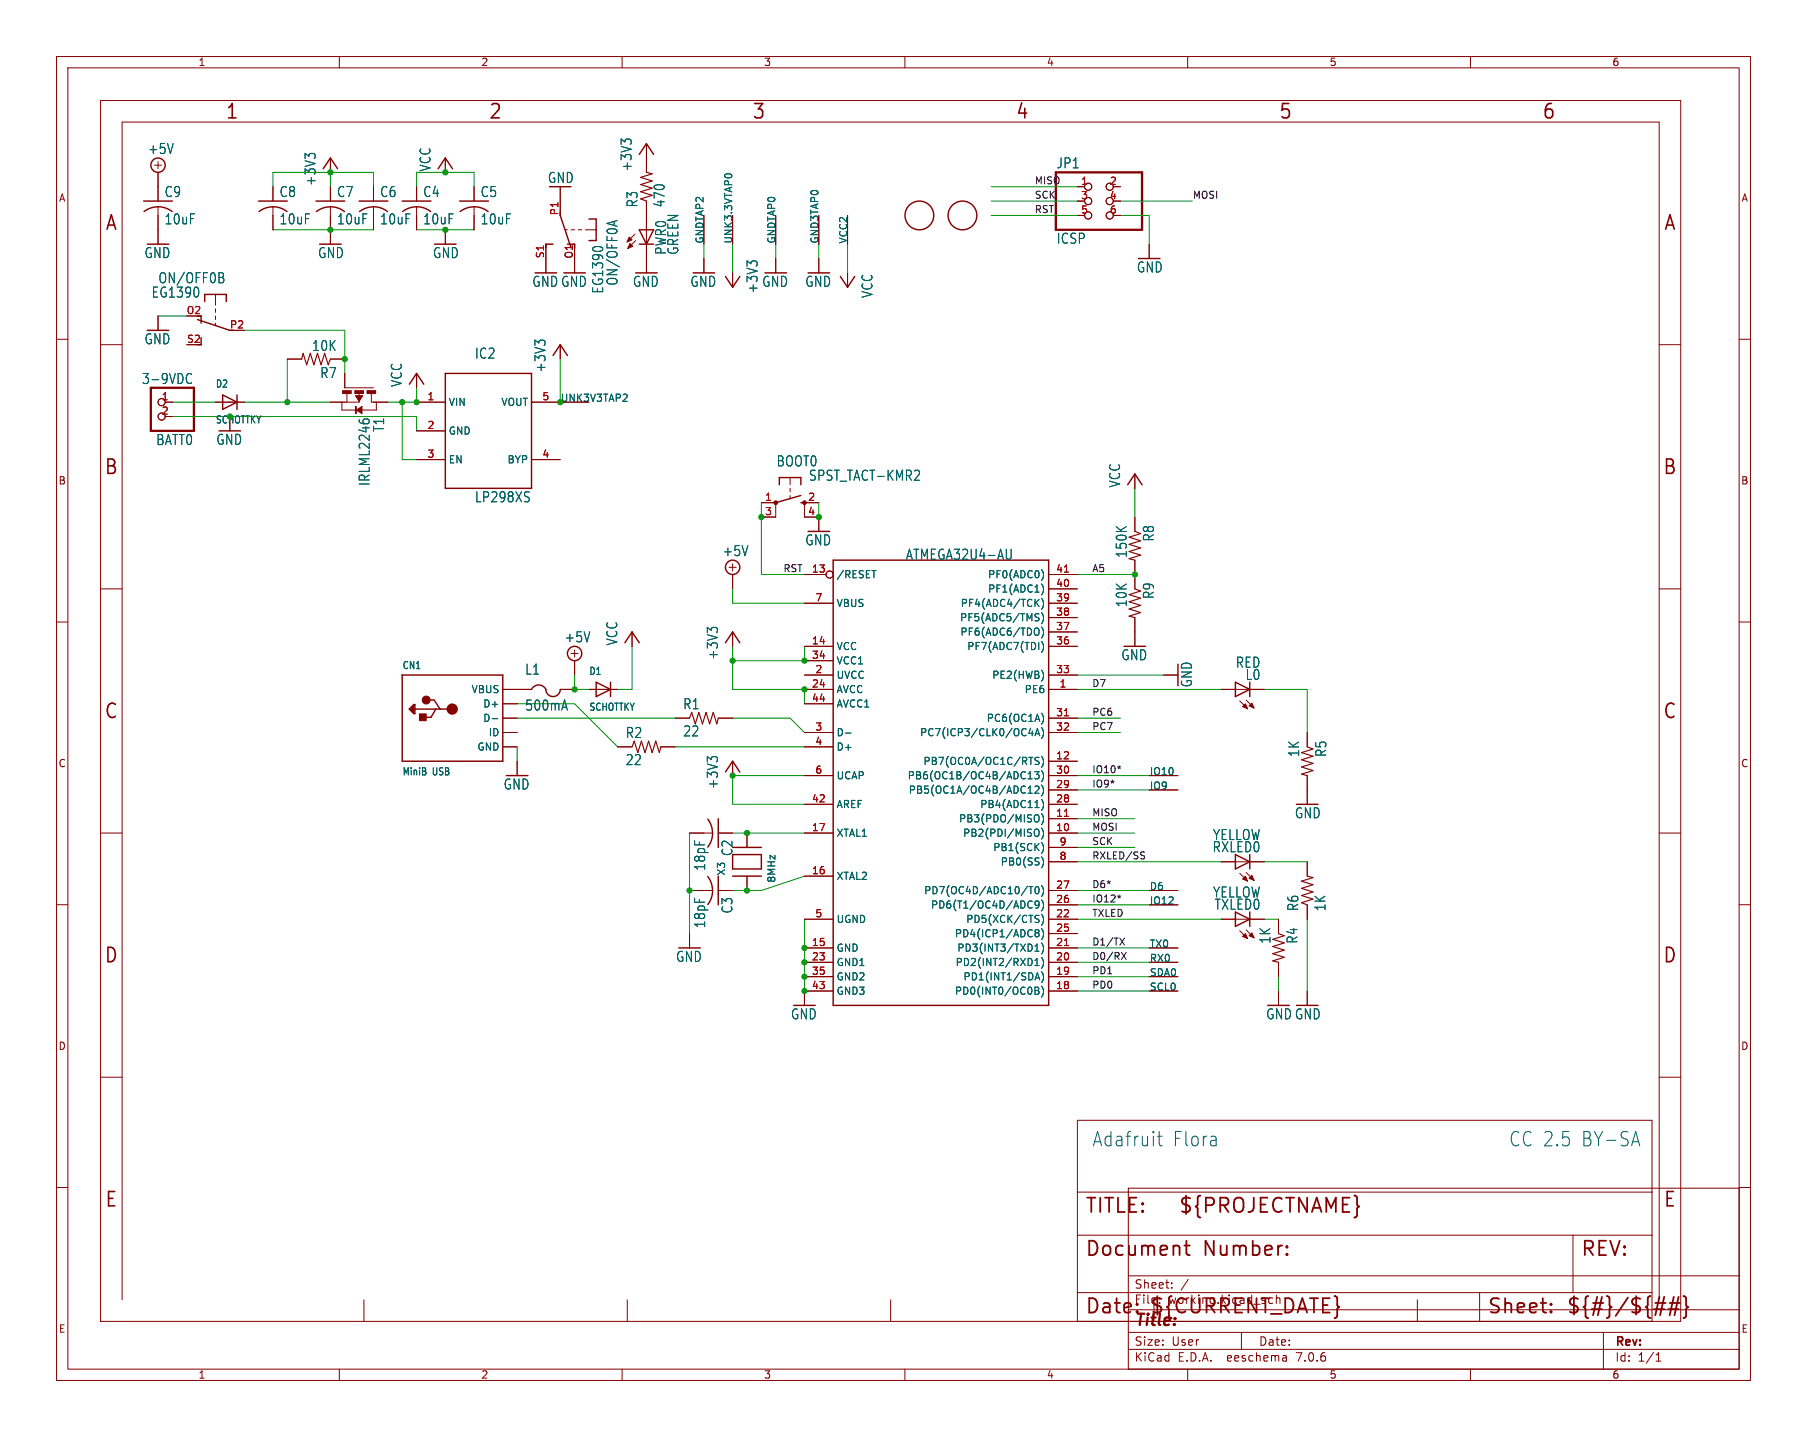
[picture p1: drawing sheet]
<svg xmlns="http://www.w3.org/2000/svg" width="320mm" height="254mm" viewBox="0 0 320 254" stroke-linecap="round" stroke-linejoin="round" font-family="sans-serif">
<g fill="none" stroke="#840000" stroke-width=".18">
<path d="M10 10h299.5v234.1h-299.5zM12 12h295.5v230.1h-295.5zM17.8 17.8h279.4v215.9h-279.4zM60 10v2M110 10v2M160 10v2M210 10v2M260 10v2M27.3 29.2h1.3M27.9 28.6v1.2M27.9 30.5v5.1M27.9 36.6v6.6"/>
<path d="M48.3 33v2.6M48.3 36.6v4M58.4 27.9v2.6M58.4 33v2.6M58.4 36.6v6.6M66 33v2.6M66 36.6v4M73.7 33v2.6M73.7 36.6v4M78.7 27.9v2.6M83.8 33v2.6M83.8 36.6v4"/>
<path d="M99.1 33v5.1M114.3 25.4v5.1M114.3 35.6v12.7M124.5 38.1v5.1M129.5 38.1v5.1M137.2 38.1v5.1M144.8 38.1v5.1M149.9 38.1v5.1M190.5 33h1.3M190.5 35.6h1.3M190.5 38.1h1.3M196.8 33h1.3"/>
<path d="M196.8 35.6h1.3M196.8 38.1h1.3M10 60h2M27.9 55.9v2.5M38.1 52.1v1.9M38.1 54.6v.6M38.1 55.9v.6M38.1 57.1v.4M78.7 40.6v2.6M96.5 43.2v5.1M99.9 40.6h.4M101 40.6h.6"/>
<path d="M101.6 43.2v5.1M102.2 40.6h.7M103.5 40.6h1.9M112.3 41.4l-1.4 1.4M112.4 42.5l-1.4 1.4M124.5 45.7v2.6M129.5 48.3v2.5M137.2 45.7v2.6M144.8 45.7v2.6M149.9 48.3v2.5M203.2 43.2v2.5M307.5 60h2"/>
<path d="M17.8 61h3.8M29.2 71.1h1.3M29.2 73.7h1.3M38.1 71.1h5.1M40.6 73.7v2.5M50.8 63.5h2.5M58.4 63.5h2.6M60.5 71.1v1.4h2.5M61 66v2.6h5M61.3 69.6v1.5M63.5 69.5v1.6h-5.1M65.7 69.6v1.5h2.9"/>
<path d="M66.5 71.1v1.4h-2.6M73.7 66v2.6M73.7 71.1h5M73.7 76.2h5M94 71.1h10.1M99.1 61v2.5M293.4 61h3.8M73.7 81.3h5M94 81.3h5.1M129.5 99.7v1.3M134.6 88.9h2.6v2.5h-2.6M139.7 84.5v1.2"/>
<path d="M139.7 86.4v.6M139.7 87.6v.7M144.8 88.9h-2.6v2.5h2.6v2.6M200.7 83.8v2.6M200.7 91.4v2.6M200.7 99.1v5M10 110h2M17.8 104.1h3.8M101 115.6h1.2M101.6 114.9v1.3M101.6 116.8v2.6M111.8 111.8v2.5"/>
<path d="M128.9 100.3h1.3M129.5 101.6v2.5M129.5 111.8v2.5M142.2 119.4h5.1M142.2 101.6h3.8M142.2 114.3h5.1M142.2 116.8h5.1M142.2 106.7h5.1M185.4 119.4h5.1M185.4 104.1h5.1M185.4 101.6h5.1M185.4 114.3h5.1"/>
<path d="M185.4 111.8h5.1M185.4 109.2h5.1M185.4 106.7h5.1M200.7 109.2v5.1M205.7 119.4h2.6M293.4 104.1h3.8M307.5 110h2M88.9 121.9h5.1M88.9 129.5h2.5M88.9 127h2.5M88.9 132.1h2.5M88.9 124.5h2.5"/>
<path d="M91.4 134.6v2.6M99.1 121.9h2.5M104.1 121.9h5.1M109.2 132.1h2.6M116.8 132.1h2.6M119.4 127h2.5M127 127h2.5M129.5 134.6v2.6M142.2 121.9h5.1M142.2 129.5h5.1M142.2 137.2h5.1M142.2 132.1h5.1"/>
<path d="M142.2 124.5h5.1M185.4 121.9h5.1M185.4 134.6h5.1M185.4 139.7h5.1M185.4 129.5h5.1M185.4 137.2h5.1M185.4 127h5.1M203.2 139.7h5.1M203.2 137.2h5.1M215.9 121.9h7.6M219.2 124l1.4 1.3M220.3 123.8l1.4 1.4"/>
<path d="M231.1 129.5v2.6M231.1 137.2v5M10 160h2M17.8 147.3h3.8M121.9 147.3h4.1M121.9 157.5h4.1M127 147.3h2.5M127 157.5h2.5M132.1 147.3v2.6M132.1 154.9v2.6M142.2 147.3h5.1M142.2 154.9h5.1"/>
<path d="M142.2 142.2h5.1M185.4 147.3h5.1M185.4 144.8h5.1M185.4 157.5h5.1M185.4 142.2h5.1M185.4 152.4h5.1M185.4 149.9h5.1M203.2 157.5h5.1M215.9 152.4h7.6M219.2 154.4l1.4 1.4M220.3 154.3l1.4 1.4M231.1 152.4v2.5"/>
<path d="M293.4 147.3h3.8M307.5 160h2M121.9 165.1v2.5M142.2 167.6h5.1M142.2 170.2h5.1M142.2 172.7h5.1M142.2 162.6h5.1M147.3 175.3h-5.1v2.5M185.4 160h5.1M185.4 167.6h5.1M185.4 170.2h5.1M185.4 175.3h5.1"/>
<path d="M185.4 172.7h5.1M185.4 162.6h5.1M185.4 165.1h5.1M203.2 160h5.1M203.2 167.6h5.1M203.2 170.2h5.1M203.2 175.3h5.1M203.2 172.7h5.1M215.9 162.6h7.6M219.2 164.6l1.4 1.4M220.3 164.5l1.4 1.4M226.1 162.6v2.5"/>
<path d="M226.1 170.2v2.5M226.1 175.3v2.5M231.1 160v2.6M231.1 175.3v2.5M17.8 190.5h3.8M190.5 198.1h101.6v35.6h-101.6zM293.4 190.5h3.8M10 210h2M190.5 210.8h101.6M190.5 218.4h101.6M199.5 210.1h108v32h-108zM278.1 218.4v10.2"/>
<path d="M307.5 210h2M21.6 229.9v-208.3h271.8v208.3M64.3 229.9v3.8M110.9 229.9v3.8M157.5 229.9v3.8M190.5 228.6h101.6M199.5 238.6h108M199.5 235.6h108M199.5 231.6h108M199.5 225.6h108M207.2 227.7v.1M207.2 226.9v.1"/>
<path d="M210.1 226.2l-1.3 2M219.5 235.6v3M227.4 239.8l.1 .9M250.6 229.9v3.8M261.6 228.6v5.1M283.5 235.6v6.5M292.8 239.6l.5-.4v1.5M60 242.1v2M110 242.1v2M160 242.1v2M210 242.1v2M227.5 240.6l-.2 .1"/>
<path d="M227.5 240.1h-.2M260 242.1v2M292.8 240.7h.9"/>
<circle cx="192.4" cy="38.1" r=".63"/>
<circle cx="192.4" cy="33" r=".63"/>
<circle cx="192.4" cy="35.6" r=".63"/>
<circle cx="196.2" cy="33" r=".63"/>
<circle cx="196.2" cy="38.1" r=".63"/>
<circle cx="196.2" cy="35.6" r=".63"/>
<circle cx="28.6" cy="73.7" r=".63"/>
<circle cx="28.6" cy="71.1" r=".63"/>
<circle cx="146.7" cy="101.6" r=".63"/>
</g>
<g fill="none" stroke="#840000" stroke-width=".25">
<path d="M25.4 35.6h5.1M25.5 37.4a4.1 4.1 0 0 1 4.9 0M45.7 35.6h5.1M45.8 37.4a4.1 4.1 0 0 1 4.9 0M55.9 35.6h5.1M56 37.4a4.1 4.1 0 0 1 4.9 0M57.1 29.8l1.3-1.9 1.3 1.9M63.5 35.6h5.1M63.6 37.4a4.1 4.1 0 0 1 4.9 0M71.1 35.6h5.1M71.2 37.4a4.1 4.1 0 0 1 4.9 0M77.5 29.8l1.2-1.9 1.3 1.9"/>
<path d="M81.3 35.6h5.1M81.4 37.4a4.1 4.1 0 0 1 4.9 0M99.1 38.1l1.9 5.7M104.1 38.7h1.3v3.8h-1.3M113 27.3l1.3-1.9 1.3 1.9M34.9 56.5l5.7 1.9M35.6 55.9v1.2M36.2 53.3v-1.2h3.8v1.2M97.8 43.2h-1.3v.6M100.3 43.2h1.3v.6M113 43.2h2.6M113 40.6h2.6l-1.3 2.6z"/>
<path d="M128.3 48.9l1.2 1.9 1.3-1.9M148.6 48.9l1.3 1.9 1.2-1.9M39.4 69.8l2.5 1.3-2.5 1.3zM41.9 69.8v2.6M72.4 67.9l1.3-1.9 1.2 1.9M78.7 66h15.3v20.4h-15.3zM97.8 62.9l1.3-1.9 1.2 1.9M137.8 85.7v-1.2h3.8v1.2M141.6 87.6l-4.4 1.3M141.6 88.9h.6M147.3 99.1h38.1v78.7h-38.1zM199.4 85.7l1.3-1.9 1.2 1.9"/>
<path d="M71.1 119.4h17.8v15.2h-17.8v-15.2M110.5 113.7l1.3-1.9 1.2 1.9M128.3 113.7l1.2-1.9 1.3 1.9M72.6 125.4l.4-.4v.8l-.2-.2v-.2M73.2 124.6h.2v1.6h-.2l-.8-.8zM73.2 124.6v1.4M73.4 125.4h6.6M75.8 123.8h1l1 1.6M77.1 125.4l-.9 1.4h-1.2M94 121.9a1.43 1.43 0 0 1 1.6-.7 1.43 1.43 0 0 1 1.1 1.3 1.27 1.27 0 0 0 1.4 .6 1.27 1.27 0 0 0 1-1.2M105.4 120.6l2.5 1.3-2.5 1.3zM107.9 120.6v2.6"/>
<path d="M128.3 136.5l1.2-1.9 1.3 1.9M218.4 120.6l2.6 1.3-2.6 1.3zM221 120.6v2.6M125.1 144.9a4.1 4.1 0 0 1 0 4.9M125.1 155a4.1 4.1 0 0 1 0 5M127 144.8v5.1M127 154.9v5.1M129.5 154.9h5.1M129.5 151.1h5.1v2.6h-5.1zM129.5 149.9h5.1M218.4 151.1l2.6 1.3-2.6 1.3zM221 151.1v2.6"/>
<path d="M218.4 161.3l2.6 1.3-2.6 1.2zM221 161.3v2.5"/>
<circle cx="27.9" cy="29.2" r="1.27"/>
<circle cx="162.6" cy="38.1" r="2.54"/>
<circle cx="170.2" cy="38.1" r="2.54"/>
<circle cx="101.6" cy="115.6" r="1.27"/>
<circle cx="129.5" cy="100.3" r="1.27"/>
</g>
<g fill="#840000" stroke="#840000" stroke-width=".18">
<path d="M219.7 125l.5-.5 .4 .8z"/>
<path d="M220.9 124.8l.5-.5 .3 .9z"/>
<path d="M74.2 126.3h1.2v1.2h-1.2z"/>
<path d="M60.6 69.1h1.5v.5h-1.5z"/>
<path d="M62.7 69.1h1.6v.5h-1.6z"/>
<path d="M64.9 69.1h1.5v.5h-1.5z"/>
<path d="M62.9 70h1.2l-.6 1z"/>
<path d="M63 72.5l1-.6v1.3z"/>
<path d="M62.9 71.9h.1v1.3h-.1z"/>
<path d="M219.7 155.4l.5-.5 .4 .9z"/>
<path d="M220.9 155.3l.5-.5 .3 .9z"/>
<path d="M111.3 41.9l.5 .5-.9 .4z"/>
<path d="M111.4 43.1l.5 .5-.9 .3z"/>
<path d="M219.7 165.6l.5-.5 .4 .9z"/>
<path d="M220.9 165.5l.5-.5 .3 .9z"/>
<circle cx="75.4" cy="123.8" r=".7"/>
<circle cx="137.2" cy="88.9" r=".33"/>
<circle cx="142.2" cy="88.9" r=".33"/>
</g>
<g fill="none" stroke="#840000" stroke-width=".32">
<path d="M209.8 219.4v2.2l.1 .2 .5 .2M201.1 231.9l.1 .1-.1 .1M209.4 220.3h1M227.6 221.7l.1 .1-.1 .2M227.6 221.7l-.2 .1 .2 .2M227.6 220.4v.2M227.6 221.7v.3M227.6 220.4l.1 .1-.1 .1M227.6 220.4l-.2 .1 .2 .1M274.2 231.9l.2 .1-.2 .1M274.2 231.9l-.1 .1 .1 .1M274.2 230.5v.3"/>
<path d="M274.2 231.9v.2M274.2 230.5l.2 .2-.2 .1M274.2 230.5l-.1 .2 .1 .1M292.4 231.5h1.9M292.7 230.4h1.8M294.3 229.3l-.8 3.3M295 231.5h1.8M295.2 230.4h1.8M296 229.3l-.8 3.3M296.8 229.3l-.7 3.3M297.6 229.2l.4 .1 .1 .3v1.2l.4 .4-.4 .3v1.2l-.1 .3-.4 .1"/>
</g>
<path d="M114.3 30.5l1 .2-2 .7 2 .6-2 .6 2 .7-2 .6 2 .6-2 .7 1 .4M53.3 63.5l.3-1 .6 2 .7-2 .6 2 .6-2 .7 2 .6-2 .6 2 .4-1M200.7 94l1 .4-2.1 .6 2.1 .6-2.1 .7 2.1 .6-2.1 .6 2.1 .7-2.1 .6 1.1 .3M200.7 104.1l1 .4-2.1 .7 2.1 .6-2.1 .6 2.1 .7-2.1 .6 2.1 .6-2.1 .7 1.1 .2M111.8 132.1l.3-1 .7 2 .6-2 .6 2 .7-2 .6 2 .7-2 .6 2 .2-1M121.9 127l.4-1 .6 2 .7-2 .6 2 .6-2 .7 2 .6-2 .6 2 .3-1M231.1 132.1l1.1 .4-2.1 .6 2.1 .6-2.1 .7 2.1 .6-2.1 .6 2.1 .7-2.1 .6 1 .3M231.1 154.9l1.1 .3-2.1 .6 2.1 .7-2.1 .6 2.1 .6-2.1 .7 2.1 .6-2.1 .6 1 .4M226.1 165.1l1 .4-2.1 .6 2.1 .7-2.1 .6 2.1 .6-2.1 .7 2.1 .6-2.1 .6 1.1 .3" fill="none" stroke="#840000" stroke-width=".2"/>
<g fill="none" stroke="#006464" stroke-width=".18">
<path d="M54.6 27.6l-.7-.5v1M54.8 27.2h.8M108.6 39.2v.7M109.1 39l-1.8 .5M110.5 25.1l-.7-.5v.9M110.7 24.7h.7M128.2 30.9l.4-.2 .7 .2M39.2 48.2l.3 .4-.1 .3-.2 .2a.49 .49 0 0 1 .4 .4 .49 .49 0 0 1-.3 .5h-.6M132.8 46.6l-.7-.5v1M132.9 46.2h.8M33.2 66.1l.4-.1 .3 .2M33.9 67.7l-.3 .1-.4-.1"/>
<path d="M63.5 74.2v.3M64.2 74.4l.3-.3h.4l.4 .3M95.3 60.7l-.7-.5v.9M95.4 60.2h.8M93.4 87h.2M93.5 88.1v.5M162.3 83.2l.3 .3-.1 .4-.9 1h1M178.8 97.1v1.5l-.2 .2-.4 .1M125.7 111.5l-.6-.5v.9M125.9 111h.8M154.2 100.9h.7M183.2 106.5l.5 .8"/>
<path d="M183.2 108.5l.5 .1M183.5 109.2l.2 .2-.2 .4M183.5 111.1a.9 .9 0 0 1 0 1.2M183.7 106l-.7 .7M184.1 108.3a1.46 1.46 0 0 1 0 2M184.1 110.9a1.46 1.46 0 0 1 0 1.9M184.1 113.4a1.46 1.46 0 0 1 0 2M184.2 100.8a1.49 1.49 0 0 1 0 1.8M184.2 103.3a1.49 1.49 0 0 1 0 1.8M184.2 105.9a1.47 1.47 0 0 1-.1 1.8M184.4 119.1v.8M87 127.1h1"/>
<path d="M99.8 123.8l.5 1.8M125.7 134.3l-.6-.5v.9M125.9 133.9h.8M149.5 129.6h1M181.8 136.8l.4-.3v1.2M181.8 137.7h.7M181.9 133.9h.7M181.9 139.3l.3-.3v1.3M182.2 128.8l-.3 .9h.8M182.5 129.3v.8M182.9 136.5h.8l-.4 .5 .4 .1v.5l-.2 .1-.6-.1M183 130.1l.4-1.3 .4 1.3"/>
<path d="M183 139.1l.5-.1 .2 .4-.8 .9h.8M183.1 129.8h.6M183.7 134l-.5-.1-.1 .2v.3l.5 .3 .1 .3-.2 .2-.5-.1M184.1 133.7a1.46 1.46 0 0 1 0 2M184.1 136.3a1.46 1.46 0 0 1 0 1.9M184.1 138.8a1.46 1.46 0 0 1 0 2M184.2 126.2a1.49 1.49 0 0 1 0 1.8M184.2 128.7a1.47 1.47 0 0 1-.1 1.9M181.8 140.3h.7M181.9 156.8h.7M182.3 159.3l.2 .2M182.3 156.8v1.3"/>
<path d="M183.1 146.7l.1-.1a.43 .43 0 0 1 .5 .5v.4a.42 .42 0 0 1-.2 .4 .42 .42 0 0 1-.4-.1M183.1 156.9l.2-.1a.68 .68 0 0 1 .4 .6 .68 .68 0 0 1-.4 .7l-.2-.2-.1-.3zM183.2 144.1a.43 .43 0 0 1 .5 .4v.4a.43 .43 0 0 1-.5 .5M183.7 159.9l-.2 .2h-.4l-.1-.2 .1-.5 .4-.1 .2 .2a.84 .84 0 0 1-.3 1.1h-.3M184.1 146.4a1.46 1.46 0 0 1 0 2M184.1 141.4a1.46 1.46 0 0 1 0 1.9M184.1 143.9a1.46 1.46 0 0 1 0 1.9M184.1 149a1.46 1.46 0 0 1 0 1.9M184.1 156.6a1.46 1.46 0 0 1 0 1.9M184.1 159.1a1.46 1.46 0 0 1 0 2M184.2 151.6a1.49 1.49 0 0 1 0 1.8M182.5 160.5l-.2 .1"/>
<path d="M183 174.6l.6 .1 .1 .2-.3 .3M183 175.2h.4M183 173.3l.4-1.3 .4 1.3M183 164.7l.2-.3 .4 .1 .1 .2-.2 .3M183 170.8h.7M183 169.9l.4-.4v1.3M183 168.2h.7M183 164.7l.2 .3M183.1 172.9h.6M183.1 167.3l.3-.4v1.3M183.2 161.9h.5M183.2 165h.3"/>
<path d="M183.2 165l-.2 .2M183.4 175.2l.3 .2v.3l-.7 .1M183.5 162.5l.2 .3-.2 .3M183.5 165l.2 .2v.4l-.5 .1-.2-.3M184.1 161.7a1.46 1.46 0 0 1 0 1.9M184.1 164.2a1.46 1.46 0 0 1 0 2M184.1 166.8a1.46 1.46 0 0 1 0 1.9M184.1 169.3a1.46 1.46 0 0 1 0 1.9M184.1 171.8a1.46 1.46 0 0 1 0 2M184.1 174.4a1.46 1.46 0 0 1 0 1.9"/>
</g>
<path d="M188.2 101.2h.7M188.2 126.6h.7M188.2 144.4h.7M188.2 167.2h.7" fill="none" stroke="#a90000" stroke-width=".18"/>
<path d="M186.7 30.5h15.2v10.1h-15.2zM26.7 68.6h7.6v7.6h-7.6z" fill="none" stroke="#840000" stroke-width=".41"/>
<circle cx="80" cy="125.4" r=".5" fill="none" stroke="#840000" stroke-width="1"/>
<path d="M198.2 135.6l-.3 .1 .2 .2M198.2 158.5l-.3 .1 .2 .2M201.9 151.2l.4 .2 .1 .3-.3 .2h-.2M201.9 150.7h.5M198 165.9l.8 1.2M198.3 168.4l.8 1.3M198.8 165.9l-.8 1.2M199.1 168.4l-.8 1.3" fill="none" stroke="#0f0f0f" stroke-width=".18"/>
<path d="M204.7 200.9h.8M205 200.1v2.2l.1 .2 .4 .1M288.7 201.9h1M289.2 200.1l.7 2.5" fill="none" stroke="#0000c2" stroke-width=".18"/>
<g fill="none" stroke="#009600" stroke-width=".18">
<path d="M48.3 33v-2.5h17.7v2.5M58.4 30.5v2.5M73.7 33v-2.5h10.1v2.5M175.3 38.1h15.2M175.3 33h15.2M175.3 35.6h15.2M198.1 38.1h5.1v5.1M198.1 35.6h12.7M27.9 55.9h5.1M43.2 58.4h17.8v7.6M48.3 40.6h17.7M73.7 40.6h10.1"/>
<path d="M124.5 43.2v2.5M129.5 43.2v5.1M137.2 43.2v2.5M144.8 43.2v2.5M149.9 43.2v5.1M30.5 71.1h7.6M30.5 73.7h43.2v2.5M43.2 71.1h15.2M50.8 63.5v7.6M71.1 71.1v10.2h2.6M73.7 68.6v2.5h-5.1M99.1 63.5v7.6"/>
<path d="M134.6 88.9v12.7h7.6M144.8 88.9v2.5M200.7 86.4v5M101.6 119.4v2.5h2.5M111.8 114.3v7.6h-2.6M129.5 114.3v7.6h12.7v2.6M129.5 104.1v2.6h12.7M142.2 114.3v2.5h-12.7M190.5 101.6h10.2M190.5 119.4h15.2M91.4 127h28M91.4 124.5h10.2l7.6 7.6"/>
<path d="M91.4 132.1v2.5M119.4 132.1h22.8M129.5 127h10.2l2.5 2.5M142.2 137.2h-12.7v5h12.7M190.5 127h7.6M190.5 139.7h12.7M190.5 121.9h25.4M190.5 137.2h12.7M190.5 129.5h7.6M223.5 121.9h7.6v7.6M121.9 147.3v17.8M129.5 147.3h12.7"/>
<path d="M142.2 154.9l-7.6 2.6h-5.1M190.5 157.5h12.7M190.5 152.4h25.4M190.5 144.8h10.2M190.5 147.3h10.2M190.5 149.9h10.2M223.5 152.4h7.6M142.2 162.6v12.7M190.5 160h12.7M190.5 170.2h12.7M190.5 175.3h12.7M190.5 172.7h12.7"/>
<path d="M190.5 162.6h25.4M190.5 167.6h12.7M223.5 162.6h2.6M226.1 172.7v2.6M231.1 162.6v12.7"/>
</g>
<g fill="#009600" stroke="#009600" stroke-width=".18">
<circle cx="101.6" cy="121.9" r=".46"/>
<circle cx="144.8" cy="91.4" r=".46"/>
<circle cx="134.6" cy="91.4" r=".46"/>
<circle cx="142.2" cy="121.9" r=".46"/>
<circle cx="142.2" cy="116.8" r=".46"/>
<circle cx="132.1" cy="147.3" r=".46"/>
<circle cx="142.2" cy="170.2" r=".46"/>
<circle cx="142.2" cy="167.6" r=".46"/>
<circle cx="142.2" cy="172.7" r=".46"/>
<circle cx="121.9" cy="157.5" r=".46"/>
<circle cx="132.1" cy="157.5" r=".46"/>
<circle cx="129.5" cy="137.2" r=".46"/>
<circle cx="78.7" cy="30.5" r=".46"/>
<circle cx="71.1" cy="71.1" r=".46"/>
<circle cx="50.8" cy="71.1" r=".46"/>
<circle cx="61" cy="63.5" r=".46"/>
<circle cx="58.4" cy="40.6" r=".46"/>
<circle cx="58.4" cy="30.5" r=".46"/>
<circle cx="200.7" cy="101.6" r=".46"/>
<circle cx="142.2" cy="175.3" r=".46"/>
<circle cx="129.5" cy="116.8" r=".46"/>
<circle cx="78.7" cy="40.6" r=".46"/>
<circle cx="73.7" cy="71.1" r=".46"/>
</g>
<g font-size="3.5" fill="#840000">
<text x="39.8" y="21.4">1</text>
<text x="86.3" y="21.4">2</text>
<text x="132.9" y="21.4">3</text>
<text x="179.5" y="21.4">4</text>
<text x="226" y="21.4">5</text>
<text x="272.6" y="21.4">6</text>
<text x="18.5" y="41.1">A</text>
<text x="294.1" y="41.1">A</text>
<text x="18.3" y="84.2">B</text>
<text x="293.9" y="84.2">B</text>
<text x="18.3" y="127.4">C</text>
<text x="293.9" y="127.4">C</text>
<text x="18.3" y="170.6">D</text>
<text x="293.9" y="170.6">D</text>
<text x="18.5" y="213.8">E</text>
<text x="191.8" y="214.9">TITLE:</text>
<text x="208.3" y="214.9">${PROJECTNAME}</text>
<text x="294" y="213.8">E</text>
<text x="191.8" y="222.5">Document</text>
<text x="212.8" y="222.5">Number:</text>
<text x="279.4" y="222.5">REV:</text>
<text x="191.8" y="232.7">Date:</text>
<text x="203.2" y="232.7">${CURRENT_DATE}</text>
<text x="262.9" y="232.7">Sheet:</text>
<text x="276.9" y="232.7">${#}/${##}</text>
</g>
<g font-size="3.5" fill="#0000c2">
<text x="193" y="203">Adafruit</text>
<text x="207.3" y="203">Flora</text>
<text x="266.7" y="203">CC 2.5</text>
<text x="279.5" y="203">BY-SA</text>
</g>
<text font-size="2.8" fill="#840000" x="200.5" y="235">Title:</text>
<g font-size="2.5" fill="#006464">
<text x="26.1" y="27.4">+5V</text>
<text x="186.7" y="30">JP1</text>
<text x="29" y="35.1">C9</text>
<text x="49.3" y="35.1">C8</text>
<text x="56" y="33" transform="rotate(-90 56 33)">+3V3</text>
<text x="59.5" y="35.1">C7</text>
<text x="67.1" y="35.1">C6</text>
<text x="74.7" y="35.1">C4</text>
<text x="76.3" y="30.4" transform="rotate(-90 76.3 30.4)">VCC</text>
<text x="84.9" y="35.1">C5</text>
<text x="96.8" y="32.6">GND</text>
<text x="111.9" y="30.4" transform="rotate(-90 111.9 30.4)">+3V3</text>
<text x="29" y="39.9">10uF</text>
<text x="49.3" y="39.9">10uF</text>
<text x="59.5" y="39.9">10uF</text>
<text x="67.1" y="39.9">10uF</text>
<text x="74.7" y="39.9">10uF</text>
<text x="84.9" y="39.9">10uF</text>
<text x="112.9" y="36.8" transform="rotate(-90 112.9 36.8)">R3</text>
<text x="117.7" y="36.8" transform="rotate(-90 117.7 36.8)">470</text>
<text x="25.5" y="45.9">GND</text>
<text x="56.1" y="45.9">GND</text>
<text x="76.5" y="45.9">GND</text>
<text x="118" y="45.2" transform="rotate(-90 118 45.2)">PWR0</text>
<text x="120.2" y="45.2" transform="rotate(-90 120.2 45.2)">GREEN</text>
<text x="186.7" y="43.3">ICSP</text>
<text x="26.7" y="52.8">EG1390</text>
<text x="27.9" y="50.3">ON/OFF0B</text>
<text x="94" y="50.9">GNDGND</text>
<text x="106.9" y="52" transform="rotate(-90 106.9 52)">EG1390</text>
<text x="109.4" y="50.6" transform="rotate(-90 109.4 50.6)">ON/OFF0A</text>
<text x="111.8" y="50.9">GND</text>
<text x="122" y="50.9">GND</text>
<text x="134.2" y="52" transform="rotate(-90 134.2 52)">+3V3</text>
<text x="134.7" y="50.9">GND</text>
<text x="142.3" y="50.9">GND</text>
<text x="154.5" y="52.8" transform="rotate(-90 154.5 52.8)">VCC</text>
<text x="200.9" y="48.4">GND</text>
<text x="25.5" y="61.1">GND</text>
<text x="55.1" y="62.3">10K</text>
<text x="83.9" y="63.6">IC2</text>
<text x="96.7" y="66" transform="rotate(-90 96.7 66)">+3V3</text>
<text x="25" y="68.1">3-9VDC</text>
<text x="56.5" y="67.1">R7</text>
<text x="71.3" y="68.5" transform="rotate(-90 71.3 68.5)">VCC</text>
<text x="68.1" y="76.5" transform="rotate(-90 68.1 76.5)">T1</text>
<text x="27.5" y="78.9">BATT0</text>
<text x="38.2" y="78.9">GND</text>
<text x="137.2" y="82.7">BOOT0</text>
<text x="65.6" y="86" transform="rotate(-90 65.6 86)">IRLML2246</text>
<text x="83.9" y="89">LP298XS</text>
<text x="142.9" y="85.2">SPST_TACT-KMR2</text>
<text x="198.3" y="86.3" transform="rotate(-90 198.3 86.3)">VCC</text>
<text x="204.2" y="95.9" transform="rotate(-90 204.2 95.9)">R8</text>
<text x="127.7" y="98.6">+5V</text>
<text x="142.3" y="96.7">GND</text>
<text x="160.1" y="99.2">ATMEGA32U4-AU</text>
<text x="199.4" y="98.7" transform="rotate(-90 199.4 98.7)">150K</text>
<text x="199.4" y="107.5" transform="rotate(-90 199.4 107.5)">10K</text>
<text x="204.2" y="106" transform="rotate(-90 204.2 106)">R9</text>
<text x="99.7" y="113.8">+5V</text>
<text x="92.8" y="119.5">L1</text>
<text x="109.4" y="114.2" transform="rotate(-90 109.4 114.2)">VCC</text>
<text x="127.1" y="116.8" transform="rotate(-90 127.1 116.8)">+3V3</text>
<text x="198.2" y="117">GND</text>
<text x="218.4" y="118.3">RED</text>
<text x="92.8" y="125.9">500mA</text>
<text x="120.7" y="125.6">R1</text>
<text x="211" y="121.7" transform="rotate(-90 211 121.7)">GND</text>
<text x="220.1" y="120.5">L0</text>
<text x="110.5" y="130.7">R2</text>
<text x="120.7" y="130.4">22</text>
<text x="110.5" y="135.5">22</text>
<text x="229.9" y="134" transform="rotate(-90 229.9 134)">1K</text>
<text x="234.7" y="134" transform="rotate(-90 234.7 134)">R5</text>
<text x="89" y="139.8">GND</text>
<text x="127.1" y="139.6" transform="rotate(-90 127.1 139.6)">+3V3</text>
<text x="214.4" y="148.8">YELLOW</text>
<text x="228.9" y="144.9">GND</text>
<text x="124.9" y="154.1" transform="rotate(-90 124.9 154.1)">18pF</text>
<text x="129.7" y="151.5" transform="rotate(-90 129.7 151.5)">C2</text>
<text x="214.3" y="150.9">RXLED0</text>
<text x="129.7" y="161.7" transform="rotate(-90 129.7 161.7)">C3</text>
<text x="214.4" y="158.9">YELLOW</text>
<text x="214.7" y="161.1">TXLED0</text>
<text x="229.8" y="161.2" transform="rotate(-90 229.8 161.2)">R6</text>
<text x="234.6" y="161.2" transform="rotate(-90 234.6 161.2)">1K</text>
<text x="124.9" y="164.2" transform="rotate(-90 124.9 164.2)">18pF</text>
<text x="224.8" y="167" transform="rotate(-90 224.8 167)">1K</text>
<text x="229.6" y="167" transform="rotate(-90 229.6 167)">R4</text>
<text x="119.4" y="170.3">GND</text>
<text x="139.8" y="180.5">GND</text>
<text x="223.8" y="180.5">GNDGND</text>
</g>
<g font-size="2.1" fill="#840000">
<text x="200.5" y="230.8">File:</text>
<text x="200.5" y="228.1">Sheet:</text>
<text x="206.6" y="230.8">working.kicad_sch</text>
<text x="200.5" y="238.2">Size:</text>
<text x="207.2" y="238.2">User</text>
<text x="222.5" y="238.2">Date:</text>
<text x="285.5" y="238.4">Rev:</text>
<text x="200.5" y="241">KiCad</text>
<text x="208.2" y="241">E.D.A.</text>
<text x="217.1" y="241">eeschema</text>
<text x="229.5" y="241">7.0.6</text>
<text x="285.5" y="241">Id:</text>
<text x="289.6" y="241">1/1</text>
</g>
<g font-size="1.8" fill="#840000">
<text x="35" y="11.9">1</text>
<text x="85" y="11.9">2</text>
<text x="135" y="11.9">3</text>
<text x="185" y="11.9">4</text>
<text x="235" y="11.9">5</text>
<text x="285" y="11.9">6</text>
<text x="10.3" y="35.9">A</text>
<text x="307.9" y="35.9">A</text>
<text x="10.3" y="85.9">B</text>
<text x="307.8" y="85.9">B</text>
<text x="10.3" y="135.9">C</text>
<text x="307.8" y="135.9">C</text>
<text x="10.3" y="185.9">D</text>
<text x="307.8" y="185.9">D</text>
<text x="10.3" y="235.9">E</text>
<text x="307.8" y="235.9">E</text>
<text x="35" y="244">1</text>
<text x="85" y="244">2</text>
<text x="135" y="244">3</text>
<text x="185" y="244">4</text>
<text x="235" y="244">5</text>
<text x="285" y="244">6</text>
</g>
<g font-size="1.8" fill="#a90000">
<text x="191.1" y="32.8">1</text>
<text x="191.1" y="35.3">3</text>
<text x="196.1" y="32.8">2</text>
<text x="196.1" y="35.3">4</text>
<text x="98.8" y="38.2" transform="rotate(-90 98.8 38.2)">P1</text>
<text x="191.1" y="37.8">5</text>
<text x="196.1" y="37.8">6</text>
<text x="96.3" y="45.8" transform="rotate(-90 96.3 45.8)">S1</text>
<text x="101.3" y="45.8" transform="rotate(-90 101.3 45.8)">O1</text>
<text x="32.9" y="55.6">O2</text>
<text x="40.6" y="58.2">P2</text>
<text x="33" y="60.7">S2</text>
<text x="28.5" y="70.9">1</text>
<text x="75.5" y="70.9">1</text>
<text x="95.8" y="70.9">5</text>
<text x="28.5" y="73.4">2</text>
<text x="75.5" y="75.9">2</text>
<text x="75.5" y="81">3</text>
<text x="95.8" y="81">4</text>
<text x="135.2" y="88.6">1</text>
<text x="142.8" y="88.6">2</text>
<text x="135.2" y="91.2">3</text>
<text x="142.8" y="91.2">4</text>
<text x="143.5" y="101.3">13</text>
<text x="186.6" y="101.3">41</text>
<text x="144.1" y="106.4">7</text>
<text x="186.6" y="106.4">39</text>
<text x="186.6" y="103.9">40</text>
<text x="186.6" y="111.5">37</text>
<text x="186.6" y="109">38</text>
<text x="143.5" y="114">14</text>
<text x="143.5" y="116.6">34</text>
<text x="144.1" y="119.1">2</text>
<text x="186.6" y="119.1">33</text>
<text x="186.6" y="114">36</text>
<text x="143.5" y="121.7">24</text>
<text x="143.5" y="124.2">44</text>
<text x="187.3" y="121.7">1</text>
<text x="144.1" y="129.3">3</text>
<text x="144.1" y="131.8">4</text>
<text x="186.6" y="126.7">31</text>
<text x="186.6" y="129.3">32</text>
<text x="144.1" y="136.9">6</text>
<text x="186.6" y="134.4">12</text>
<text x="186.6" y="136.9">30</text>
<text x="143.5" y="142">42</text>
<text x="186.6" y="142">28</text>
<text x="186.6" y="139.4">29</text>
<text x="143.5" y="147.1">17</text>
<text x="186.6" y="147.1">10</text>
<text x="186.6" y="144.5">11</text>
<text x="187.3" y="149.6">9</text>
<text x="143.5" y="154.7">16</text>
<text x="187.3" y="152.1">8</text>
<text x="186.6" y="159.8">26</text>
<text x="186.6" y="157.2">27</text>
<text x="143.5" y="167.4">15</text>
<text x="144.1" y="162.3">5</text>
<text x="186.6" y="167.4">21</text>
<text x="186.6" y="162.3">22</text>
<text x="186.6" y="164.8">25</text>
<text x="143.5" y="169.9">23</text>
<text x="143.5" y="172.5">35</text>
<text x="186.6" y="172.5">19</text>
<text x="186.6" y="169.9">20</text>
<text x="143.5" y="175">43</text>
<text x="186.6" y="175">18</text>
</g>
<g font-size="1.8" fill="#006464">
<text x="124.6" y="43.2" transform="rotate(-90 124.6 43.2)">GNDTAP2</text>
<text x="129.7" y="43.2" transform="rotate(-90 129.7 43.2)">UNK3.3VTAP0</text>
<text x="137.3" y="43.2" transform="rotate(-90 137.3 43.2)">GNDTAP0</text>
<text x="144.9" y="43.2" transform="rotate(-90 144.9 43.2)">GND3TAP0</text>
<text x="150" y="43.2" transform="rotate(-90 150 43.2)">VCC2</text>
<text x="38.1" y="68.7">D2</text>
<text x="79.2" y="72">VIN</text>
<text x="88.6" y="72">VOUT</text>
<text x="79.2" y="77.1">GND</text>
<text x="79.2" y="82.1">EN</text>
<text x="89.6" y="82.1">BYP</text>
<text x="147.8" y="102.5">/RESET</text>
<text x="147.8" y="107.5">VBUS</text>
<text x="169.8" y="107.5">PF4(ADC4/TCK)</text>
<text x="174.6" y="105">PF1(ADC1)</text>
<text x="174.6" y="102.5">PF0(ADC0)</text>
<text x="169.7" y="110.1">PF5(ADC5/TMS)</text>
<text x="169.7" y="112.6">PF6(ADC6/TDO)</text>
<text x="71.1" y="118.5">CN1</text>
<text x="104.1" y="119.5">D1</text>
<text x="147.8" y="115.2">VCC</text>
<text x="147.8" y="117.7">VCC1</text>
<text x="170.9" y="115.2">PF7(ADC7(TDI)</text>
<text x="83.3" y="122.8">VBUS</text>
<text x="85.3" y="125.3">D+</text>
<text x="104.1" y="125.9">SCHOTTKY</text>
<text x="147.8" y="120.2">UVCC</text>
<text x="147.8" y="122.8">AVCC</text>
<text x="147.8" y="125.3">AVCC1</text>
<text x="175.3" y="120.2">PE2(HWB)</text>
<text x="181.1" y="122.8">PE6</text>
<text x="85.3" y="127.9">D-</text>
<text x="86.3" y="130.4">ID</text>
<text x="147.8" y="130.4">D-</text>
<text x="162.6" y="130.4">PC7(ICP3/CLK0/OC4A)</text>
<text x="174.4" y="127.9">PC6(OC1A)</text>
<text x="71.1" y="137.3">MiniB</text>
<text x="76.5" y="137.3">USB</text>
<text x="84.3" y="132.9">GND</text>
<text x="147.8" y="132.9">D+</text>
<text x="163.2" y="135.5">PB7(OC0A/OC1C/RTS)</text>
<text x="203.2" y="137.3">IO10</text>
<text x="147.8" y="143.1">AREF</text>
<text x="147.8" y="138">UCAP</text>
<text x="160.4" y="138">PB6(OC1B/OC4B/ADC13)</text>
<text x="160.6" y="140.6">PB5(OC1A/OC4B/ADC12)</text>
<text x="173.2" y="143.1">PB4(ADC11)</text>
<text x="203.2" y="139.8">IO9</text>
<text x="147.8" y="148.2">XTAL1</text>
<text x="169.5" y="145.6">PB3(PDO/MISO)</text>
<text x="170.2" y="148.2">PB2(PDI/MISO)</text>
<text x="128.4" y="154.9" transform="rotate(-90 128.4 154.9)">X3</text>
<text x="147.8" y="155.8">XTAL2</text>
<text x="175.5" y="150.7">PB1(SCK)</text>
<text x="176.8" y="153.3">PB0(SS)</text>
<text x="137.3" y="156.2" transform="rotate(-90 137.3 156.2)">8MHz</text>
<text x="163.3" y="158.3">PD7(OC4D/ADC10/T0)</text>
<text x="164.5" y="160.9">PD6(T1/OC4D/ADC9)</text>
<text x="203.2" y="160.2">IO12</text>
<text x="203.2" y="157.6">D6</text>
<text x="147.8" y="163.4">UGND</text>
<text x="168.7" y="166">PD4(ICP1/ADC8)</text>
<text x="170.7" y="163.4">PD5(XCK/CTS)</text>
<text x="203.2" y="167.8">TX0</text>
<text x="147.8" y="168.5">GND</text>
<text x="147.8" y="171">GND1</text>
<text x="147.8" y="173.6">GND2</text>
<text x="168.9" y="171">PD2(INT2/RXD1)</text>
<text x="169.2" y="168.5">PD3(INT3/TXD1)</text>
<text x="170.3" y="173.6">PD1(INT1/SDA)</text>
<text x="203.2" y="170.3">RX0</text>
<text x="203.2" y="172.9">SDA0</text>
<text x="147.8" y="176.1">GND3</text>
<text x="168.7" y="176.1">PD0(INT0/OC0B)</text>
<text x="203.2" y="175.4">SCL0</text>
</g>
<g font-size="1.8" fill="#009600">
<text x="99.1" y="71.3">UNK3V3TAP2</text>
<text x="38.1" y="75.1">SCHOTTKY</text>
</g>
<g font-size="1.7" fill="#0f0f0f">
<text x="182.9" y="32.7">MISO</text>
<text x="182.9" y="35.2">SCK</text>
<text x="210.8" y="35.2">MOSI</text>
<text x="182.9" y="37.8">RST</text>
<text x="138.4" y="101.3">RST</text>
<text x="193" y="101.3">A5</text>
<text x="193" y="121.6">D7</text>
<text x="193" y="129.2">PC7</text>
<text x="193" y="126.7">PC6</text>
<text x="193" y="136.8">IO10*</text>
<text x="193" y="139.4">IO9*</text>
<text x="193" y="147">MOSI</text>
<text x="193" y="144.4">MISO</text>
<text x="193" y="149.5">SCK</text>
<text x="193" y="152.1">RXLED/SS</text>
<text x="193" y="159.7">IO12*</text>
<text x="193" y="157.1">D6*</text>
<text x="193" y="167.3">D1/TX</text>
<text x="193" y="162.2">TXLED</text>
<text x="193" y="172.4">PD1</text>
<text x="193" y="169.8">D0/RX</text>
<text x="193" y="174.9">PD0</text>
</g>
</svg>
